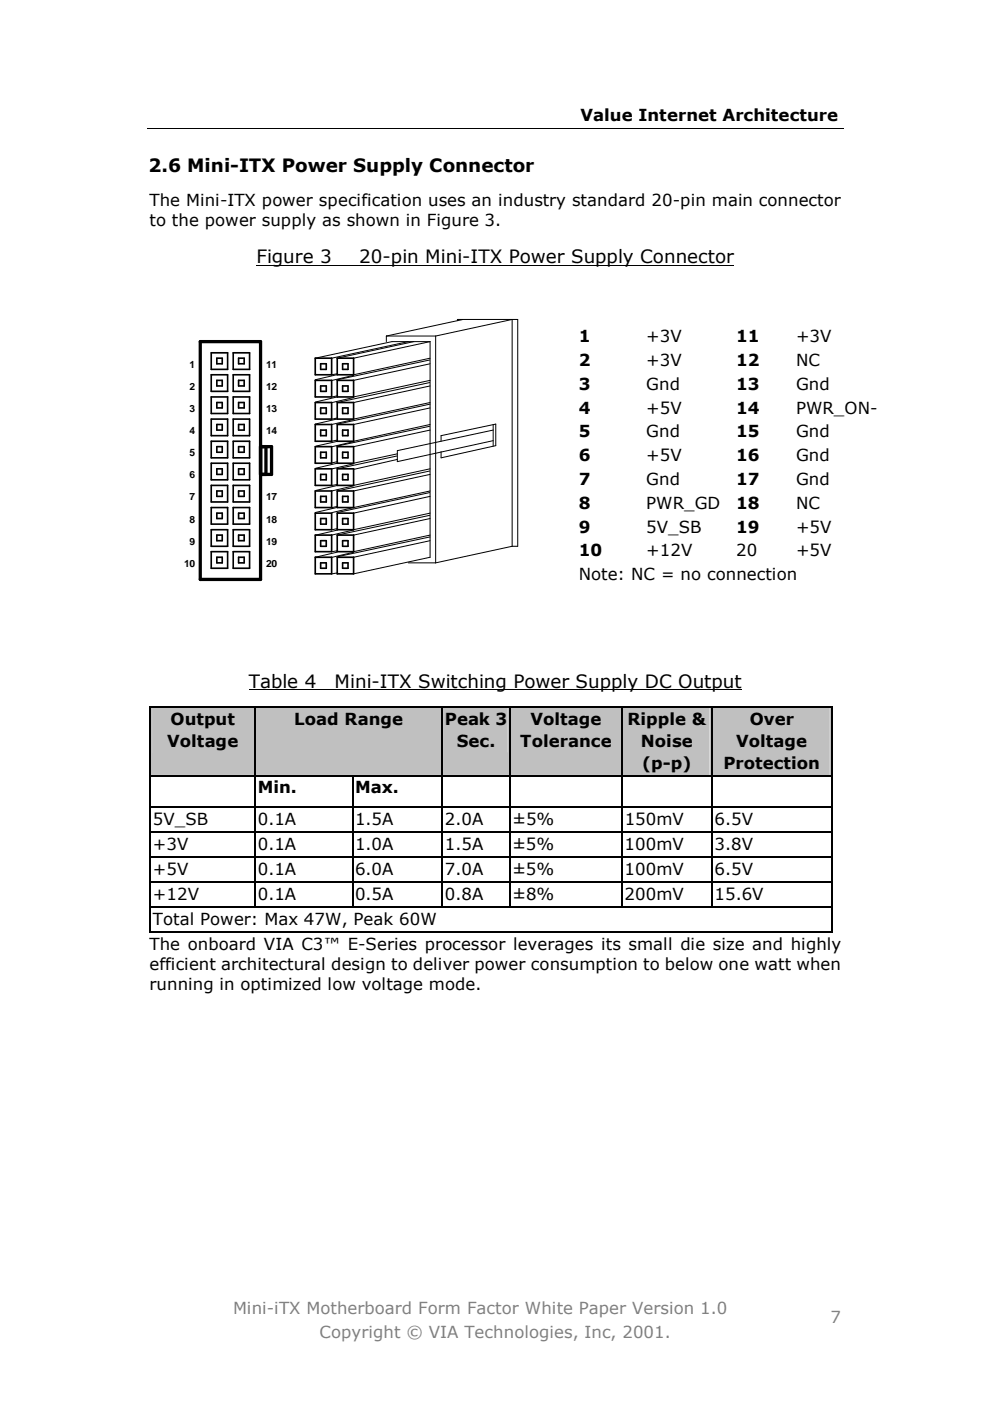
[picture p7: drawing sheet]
<svg xmlns="http://www.w3.org/2000/svg" width="210mm" height="297mm" viewBox="0 0 210 297" stroke-linecap="round" stroke-linejoin="round" font-family="sans-serif">
<path d="M31.2 27.3h147.6M54.4 56.3h101.2M52.7 146.2h104.5" fill="none" stroke="#000" stroke-width=".21"/>
<g fill="#c0c0c0">
<path d="M32 150.1h22v14.2h-22z"/>
<path d="M32.4 150.1h21.2v4.8h-21.2z"/>
<path d="M32.4 154.9h21.2v4.7h-21.2z"/>
<path d="M54.2 150.1h39.5v14.2h-39.5z"/>
<path d="M54.7 150.1h38.6v4.8h-38.6z"/>
<path d="M93.9 150.1h14v14.2h-14z"/>
<path d="M94.3 150.1h13.2v4.8h-13.2z"/>
<path d="M94.3 154.9h13.2v4.7h-13.2z"/>
<path d="M108.2 150.1h23.6v14.2h-23.6z"/>
<path d="M108.6 150.1h22.8v4.8h-22.8z"/>
<path d="M108.6 154.9h22.8v4.7h-22.8z"/>
<path d="M132 150.1h18.8v14.2h-18.8z"/>
<path d="M132.4 150.1h18v4.8h-18z"/>
<path d="M132.4 154.9h18v4.7h-18z"/>
<path d="M132.4 159.6h18v4.7h-18z"/>
<path d="M151.1 150.1h25.1v14.2h-25.1z"/>
<path d="M151.5 150.1h24.3v4.8h-24.3z"/>
<path d="M151.5 154.9h24.3v4.7h-24.3z"/>
<path d="M151.5 159.6h24.3v4.7h-24.3z"/>
</g>
<g fill="#000">
<path d="M31.7 149.9h.3v.2h-.3zM54 149.9h.2v.2h-.2zM93.7 149.9h.2v.2h-.2zM107.9 149.9h.3v.2h-.3zM131.8 149.9h.2v.2h-.2zM150.8 149.9h.3v.2h-.3zM176.2 149.9h.3v.2h-.3zM31.7 164.3h.3v.2h-.3zM31.7 171h.3v.3h-.3zM31.7 176.4h.3v.2h-.3zM54 164.3h.2v.2h-.2zM54 171h.2v.3h-.2z"/>
<path d="M54 176.4h.2v.2h-.2zM74.6 164.3h.3v.2h-.3zM74.6 171h.3v.3h-.3zM74.6 176.4h.3v.2h-.3zM93.7 164.3h.2v.2h-.2zM93.7 171h.2v.3h-.2zM93.7 176.4h.2v.2h-.2zM107.9 164.3h.3v.2h-.3zM107.9 171h.3v.3h-.3zM107.9 176.4h.3v.2h-.3zM131.8 164.3h.2v.2h-.2zM131.8 171h.2v.3h-.2z"/>
<path d="M131.8 176.4h.2v.2h-.2zM150.8 164.3h.3v.2h-.3zM150.8 171h.3v.3h-.3zM150.8 176.4h.3v.2h-.3zM176.2 164.3h.3v.2h-.3zM176.2 171h.3v.3h-.3zM176.2 176.4h.3v.2h-.3zM31.7 181.7h.3v.2h-.3zM31.7 186.9h.3v.3h-.3zM31.7 192.3h.3v.2h-.3zM31.7 197.6h.3v.2h-.3zM54 181.7h.2v.2h-.2z"/>
<path d="M54 186.9h.2v.3h-.2zM54 192.3h.2v.2h-.2zM74.6 181.7h.3v.2h-.3zM74.6 186.9h.3v.3h-.3zM74.6 192.3h.3v.2h-.3zM93.7 181.7h.2v.2h-.2zM93.7 186.9h.2v.3h-.2zM93.7 192.3h.2v.2h-.2zM107.9 181.7h.3v.2h-.3zM107.9 186.9h.3v.3h-.3zM107.9 192.3h.3v.2h-.3zM131.8 181.7h.2v.2h-.2z"/>
<path d="M131.8 186.9h.2v.3h-.2zM131.8 192.3h.2v.2h-.2zM150.8 181.7h.3v.2h-.3zM150.8 186.9h.3v.3h-.3zM150.8 192.3h.3v.2h-.3zM176.2 181.7h.3v.2h-.3zM176.2 186.9h.3v.3h-.3zM176.2 192.3h.3v.2h-.3zM176.2 197.6h.3v.2h-.3z"/>
</g>
<g fill="none" stroke="#000" stroke-width=".25">
<path d="M31.9 150.1v14.2M32 150h22M54.1 150.1v14.2M54.2 150h39.5M93.8 150.1v14.2M93.9 150h14M108.1 150.1v14.2M108.2 150h23.6M131.9 150.1v14.2M132 150h18.8M151 150.1v14.2M151.1 150h25.1"/>
<path d="M176.4 150.1v14.2M31.9 164.5v6.5M31.9 171.3v5.1M31.9 176.6v5.1M32 164.4h22M32 171.2h22M32 176.5h22M54.1 164.5v6.5M54.1 171.3v5.1M54.1 176.6v5.1M54.2 164.4h20.4M54.2 171.2h20.4"/>
<path d="M54.2 176.5h20.4M74.8 164.5v6.5M74.8 171.3v5.1M74.8 176.6v5.1M74.9 164.4h18.8M74.9 171.2h18.8M74.9 176.5h18.8M93.8 164.5v6.5M93.8 171.3v5.1M93.8 176.6v5.1M93.9 164.4h14M93.9 171.2h14"/>
<path d="M93.9 176.5h14M108.1 164.5v6.5M108.1 171.3v5.1M108.1 176.6v5.1M108.2 164.4h23.6M108.2 171.2h23.6M108.2 176.5h23.6M131.9 164.5v6.5M131.9 171.3v5.1M131.9 176.6v5.1M132 164.4h18.8M132 171.2h18.8"/>
<path d="M132 176.5h18.8M151 164.5v6.5M151 171.3v5.1M151 176.6v5.1M151.1 164.4h25.1M151.1 171.2h25.1M151.1 176.5h25.1M176.4 164.5v6.5M176.4 171.3v5.1M176.4 176.6v5.1M31.9 181.9v5M31.9 187.2v5.1"/>
<path d="M31.9 192.5v5.1M32 181.8h22M32 187.1h22M32 192.4h22M32 197.7h144.2M54.1 181.9v5M54.1 187.2v5.1M54.2 181.8h20.4M54.2 187.1h20.4M54.2 192.4h20.4M74.8 181.9v5M74.8 187.2v5.1"/>
<path d="M74.9 181.8h18.8M74.9 187.1h18.8M74.9 192.4h18.8M93.8 181.9v5M93.8 187.2v5.1M93.9 181.8h14M93.9 187.1h14M93.9 192.4h14M108.1 181.9v5M108.1 187.2v5.1M108.2 181.8h23.6M108.2 187.1h23.6"/>
<path d="M108.2 192.4h23.6M131.9 181.9v5M131.9 187.2v5.1M132 181.8h18.8M132 187.1h18.8M132 192.4h18.8M151 181.9v5M151 187.2v5.1M151.1 181.8h25.1M151.1 187.1h25.1M151.1 192.4h25.1M176.4 181.9v5"/>
<path d="M176.4 187.2v5.1M176.4 192.5v5.1"/>
</g>
<g fill="none" stroke="#000" stroke-width=".21">
<path d="M71.4 79.5l-4.6 1M71.5 79.2l-1.2 .3M75 79.6l-4.6 1M81.9 71.2h10.5M81.9 71.2v1.2M86.6 72.4l-16.3 3.5M87.7 72.4l-16.2 3.5M91.1 76.3l-19.6 4.2M91.2 72.4h-8.1l-16.3 3.5M91.2 72.4l-16.2 3.5M91.2 75.9l-16.2 3.6M91.2 77.1l-16.2 3.5"/>
<path d="M91.2 72.4v45.8l-16.2 3.5M92.4 71.2v48.1M92.4 71.2l16.2-3.5v48.1M97 68v-.3h12.8v48.1h-1.2M98.2 67.7l-16.3 3.5M71.4 88.9l-4.6 1M71.5 93.3l-1.2 .3M71.5 98.2l-4.5 1.1M71.5 84.2l-4.5 1M71.6 83.9l-1.2 .3M71.6 88.6l-1.2 .3M71.6 97.9l-1.2 .2"/>
<path d="M71.6 93.6l-4.5 1M74.8 89l-4.5 1M75 84.3l-4.6 1M75 93.6l-4.6 1.1M75 98.3l-4.6 1.1M84.1 96.7l-12.6 2.7M84.2 96.2l-9.2 2M84.2 97.4l-9.2 2.1M91.1 81.1l-19.6 4.2M91.1 90.4l-19.6 4.2M91.1 99.9l-19.6 4.2M91.2 80.6l-16.2 3.6"/>
<path d="M91.2 81.8l-16.2 3.5M91.2 85.3l-16.2 3.6M91.2 86.5l-16.2 3.5M91.2 90l-16.2 3.6M91.2 91.2l-16.2 3.5M91.2 99.4l-16.2 3.5M91.2 85.7l-19.6 4.2M93.5 93.6v-1.2l11.6-2.5v4.6l-11.6 2.6v-1.3M104.6 90v4.6M104.6 91.2l-20.4 4.3v2.4l20.4-4.5M71.4 117.1l-4.6 1.1M71.4 107.6l-4.6 1.1"/>
<path d="M71.5 112.4l-4.5 1.1M71.6 102.7l-1.2 .2M71.6 107.4l-1.2 .2M71.6 112.1l-1.2 .2M71.6 116.8l-1.2 .2M71.6 102.9l-4.5 1.1M74.8 103l-4.5 1.1M74.8 112.4l-4.5 1.1M75 117.1l-4.6 1.1M86.6 119.3h5.8M91.1 104.4l-19.6 4.3M91.1 109.3l-19.6 4.2"/>
<path d="M91.2 100.6l-16.2 3.5M91.2 104.1l-20.8 4.6M91.2 105.2l-16.2 3.6M91.2 108.8l-16.2 3.5M91.2 109.9l-16.2 3.6M91.2 113.5l-16.2 3.5M91.2 114.6l-16.2 3.6M91.2 113.8l-19.6 4.2M108.6 115.8l-16.2 3.5M71.6 121.5l-1.2 .2"/>
</g>
<g fill="none" stroke="#000" stroke-width=".35">
<path d="M44.8 74.8h3.5v3.5h-3.5zM44.8 79.5h3.5v3.5h-3.5zM46 75.9h1.1v1.2h-1.1zM49.4 74.8h3.5v3.5h-3.5zM49.4 79.5h3.5v3.5h-3.5zM50.6 75.9h1.2v1.2h-1.2zM66.8 75.9h3.5v3.6h-3.5zM68 77.1h1.2v1.2h-1.2zM71.5 75.9h3.5v3.6h-3.5zM72.6 77.1h1.2v1.2h-1.2zM44.8 84.2h3.5v3.5h-3.5zM44.8 88.9h3.5v3.5h-3.5z"/>
<path d="M44.8 93.6h3.5v3.5h-3.5zM44.8 98.2h3.5v3.5h-3.5zM46 80.6h1.1v1.2h-1.1zM46 85.3h1.1v1.2h-1.1zM46 90h1.1v1.2h-1.1zM46 94.7h1.1v1.2h-1.1zM46 99.4h1.1v1.2h-1.1zM49.4 84.2h3.5v3.5h-3.5zM49.4 88.9h3.5v3.5h-3.5zM49.4 93.6h3.5v3.5h-3.5zM49.4 98.2h3.5v3.5h-3.5zM50.6 80.6h1.2v1.2h-1.2z"/>
<path d="M50.6 85.3h1.2v1.2h-1.2zM50.6 90h1.2v1.2h-1.2zM50.6 94.7h1.2v1.2h-1.2zM50.6 99.4h1.2v1.2h-1.2zM66.8 80.6h3.5v3.6h-3.5zM66.8 85.3h3.5v3.6h-3.5zM66.8 90h3.5v3.6h-3.5zM66.8 94.7h3.5v3.5h-3.5zM66.8 99.4h3.5v3.5h-3.5zM68 81.8h1.2v1.2h-1.2zM68 86.5h1.2v1.2h-1.2zM68 91.2h1.2v1.2h-1.2z"/>
<path d="M68 95.9h1.2v1.2h-1.2zM71.5 94.7h3.5v3.5h-3.5zM71.5 80.6h3.5v3.6h-3.5zM71.5 85.3h3.5v3.6h-3.5zM71.5 90h3.5v3.6h-3.5zM71.5 99.4h3.5v3.5h-3.5zM72.6 81.8h1.2v1.2h-1.2zM72.6 86.5h1.2v1.2h-1.2zM72.6 91.2h1.2v1.2h-1.2zM72.6 95.9h1.2v1.2h-1.2zM44.8 102.9h3.5v3.5h-3.5zM44.8 107.6h3.5v3.5h-3.5z"/>
<path d="M44.8 112.3h3.5v3.5h-3.5zM44.8 117h3.5v3.5h-3.5zM46 104.1h1.1v1.1h-1.1zM46 108.8h1.1v1.1h-1.1zM46 113.5h1.1v1.1h-1.1zM46 118.2h1.1v1.1h-1.1zM49.4 102.9h3.5v3.5h-3.5zM49.4 107.6h3.5v3.5h-3.5zM49.4 112.3h3.5v3.5h-3.5zM49.4 117h3.5v3.5h-3.5zM50.6 104.1h1.2v1.1h-1.2zM50.6 108.8h1.2v1.1h-1.2z"/>
<path d="M50.6 113.5h1.2v1.1h-1.2zM50.6 118.2h1.2v1.1h-1.2zM66.8 118.2h3.5v3.5h-3.5zM66.8 104.1h3.5v3.5h-3.5zM66.8 108.8h3.5v3.5h-3.5zM66.8 113.5h3.5v3.5h-3.5zM68 105.2h1.2v1.2h-1.2zM68 100.6h1.2v1.1h-1.2zM68 109.9h1.2v1.2h-1.2zM68 114.6h1.2v1.2h-1.2zM68 119.3h1.2v1.2h-1.2zM71.5 118.2h3.5v3.5h-3.5z"/>
<path d="M71.5 104.1h3.5v3.5h-3.5zM71.5 108.8h3.5v3.5h-3.5zM71.5 113.5h3.5v3.5h-3.5zM72.6 105.2h1.2v1.2h-1.2zM72.6 100.6h1.2v1.1h-1.2zM72.6 109.9h1.2v1.2h-1.2zM72.6 114.6h1.2v1.2h-1.2zM72.6 119.3h1.2v1.2h-1.2z"/>
</g>
<path d="M42.5 72.4h12.7v50.5h-12.7zM55.2 94.7h2.4v5.9h-2.4M56.4 94.7v5.9" fill="none" stroke="#000" stroke-width=".7"/>
<g font-size="3.9">
<text x="31.5" y="36.4">2.6 Mini-ITX Power Supply Connector</text>
<text x="54.4" y="55.8">Figure 3</text>
<text x="76.2" y="55.8">20-pin Mini-ITX Power Supply Connector</text>
<text x="52.7" y="145.8">Table 4</text>
<text x="71" y="145.8">Mini-ITX Switching Power Supply DC Output</text>
</g>
<g font-size="3.5">
<text x="123.1" y="25.7">Value Internet Architecture</text>
<text x="31.7" y="43.7">The Mini-ITX power specification uses an industry standard 20-pin main connector</text>
<text x="31.7" y="48">to the power supply as shown in Figure 3.</text>
<text x="122.7" y="72.6">1</text>
<text x="122.7" y="77.6">2</text>
<text x="137" y="72.6">+3V</text>
<text x="137" y="77.6">+3V</text>
<text x="156.1" y="72.6">11</text>
<text x="156.1" y="77.6">12</text>
<text x="168.8" y="72.6">+3V</text>
<text x="168.8" y="77.6">NC</text>
<text x="122.7" y="82.7">3</text>
<text x="137" y="82.7">Gnd</text>
<text x="156.1" y="82.7">13</text>
<text x="168.8" y="82.7">Gnd</text>
<text x="122.7" y="87.7">4</text>
<text x="137" y="87.7">+5V</text>
<text x="156.1" y="87.7">14</text>
<text x="168.8" y="87.7">PWR_ON-</text>
<text x="122.7" y="92.8">5</text>
<text x="137" y="92.8">Gnd</text>
<text x="156.1" y="92.8">15</text>
<text x="168.8" y="92.8">Gnd</text>
<text x="122.7" y="97.8">6</text>
<text x="137" y="97.8">+5V</text>
<text x="156.1" y="97.8">16</text>
<text x="168.8" y="97.8">Gnd</text>
<text x="122.7" y="102.8">7</text>
<text x="122.7" y="107.9">8</text>
<text x="137" y="102.8">Gnd</text>
<text x="137" y="107.9">PWR_GD</text>
<text x="156.1" y="107.9">18</text>
<text x="156.1" y="102.8">17</text>
<text x="168.8" y="107.9">NC</text>
<text x="168.8" y="102.8">Gnd</text>
<text x="122.7" y="112.9">9</text>
<text x="137" y="112.9">5V_SB</text>
<text x="156.1" y="112.9">19</text>
<text x="168.8" y="112.9">+5V</text>
<text x="122.7" y="118">10</text>
<text x="137" y="118">+12V</text>
<text x="156.1" y="118">20</text>
<text x="168.8" y="118">+5V</text>
<text x="122.7" y="123">Note: NC = no connection</text>
<text x="36.2" y="153.7">Output</text>
<text x="62.4" y="153.7">Load Range</text>
<text x="94.3" y="153.7">Peak 3</text>
<text x="112.5" y="153.7">Voltage</text>
<text x="133.1" y="153.7">Ripple &amp;</text>
<text x="159" y="153.7">Over</text>
<text x="35.5" y="158.4">Voltage</text>
<text x="96.9" y="158.4">Sec.</text>
<text x="110.3" y="158.4">Tolerance</text>
<text x="135.9" y="158.4">Noise</text>
<text x="156.1" y="158.4">Voltage</text>
<text x="136.2" y="163.1">(p-p)</text>
<text x="153.4" y="163.1">Protection</text>
<text x="54.7" y="168.1">Min.</text>
<text x="75.3" y="168.1">Max.</text>
<text x="32.4" y="174.8">5V_SB</text>
<text x="54.7" y="174.8">0.1A</text>
<text x="75.3" y="174.8">1.5A</text>
<text x="94.3" y="174.8">2.0A</text>
<text x="108.7" y="174.8">±5%</text>
<text x="132.4" y="174.8">150mV</text>
<text x="151.5" y="174.8">6.5V</text>
<text x="32.4" y="180.2">+3V</text>
<text x="32.4" y="185.5">+5V</text>
<text x="54.7" y="180.2">0.1A</text>
<text x="54.7" y="185.5">0.1A</text>
<text x="75.3" y="180.2">1.0A</text>
<text x="75.3" y="185.5">6.0A</text>
<text x="94.3" y="180.2">1.5A</text>
<text x="94.3" y="185.5">7.0A</text>
<text x="108.6" y="180.2">±5%</text>
<text x="108.6" y="185.5">±5%</text>
<text x="132.4" y="180.2">100mV</text>
<text x="132.4" y="185.5">100mV</text>
<text x="151.5" y="180.2">3.8V</text>
<text x="151.5" y="185.5">6.5V</text>
<text x="32.4" y="190.8">+12V</text>
<text x="54.7" y="190.8">0.1A</text>
<text x="75.3" y="190.8">0.5A</text>
<text x="94.3" y="190.8">0.8A</text>
<text x="108.6" y="190.8">±8%</text>
<text x="132.4" y="190.8">200mV</text>
<text x="151.5" y="190.8">15.6V</text>
<text x="32.4" y="196.1">Total Power: Max 47W, Peak 60W</text>
<text x="31.7" y="201.4">The onboard VIA C3™ E-Series processor leverages its small die size and highly</text>
<text x="31.7" y="205.7">efficient architectural design to deliver power consumption to below one watt when</text>
<text x="31.7" y="210">running in optimized low voltage mode.</text>
</g>
<g font-size="3.5" fill="#808080">
<text x="49.4" y="278.5">Mini-iTX Motherboard Form Factor White Paper Version 1.0</text>
<text x="176.1" y="280.5">7</text>
<text x="67.7" y="283.6">Copyright © VIA Technologies, Inc, 2001.</text>
</g>
<g font-size="2.1">
<text x="40.2" y="78">1</text>
<text x="56.4" y="78">11</text>
<text x="40.2" y="82.6">2</text>
<text x="56.4" y="82.6">12</text>
<text x="40.2" y="87.3">3</text>
<text x="56.4" y="87.3">13</text>
<text x="40.2" y="92">4</text>
<text x="56.4" y="92">14</text>
<text x="40.2" y="96.7">5</text>
<text x="40.2" y="101.4">6</text>
<text x="40.2" y="106.1">7</text>
<text x="56.4" y="106.1">17</text>
<text x="40.2" y="110.8">8</text>
<text x="56.4" y="110.8">18</text>
<text x="40.2" y="115.5">9</text>
<text x="56.4" y="115.5">19</text>
<text x="39" y="120.2">10</text>
<text x="56.4" y="120.2">20</text>
</g>
</svg>
